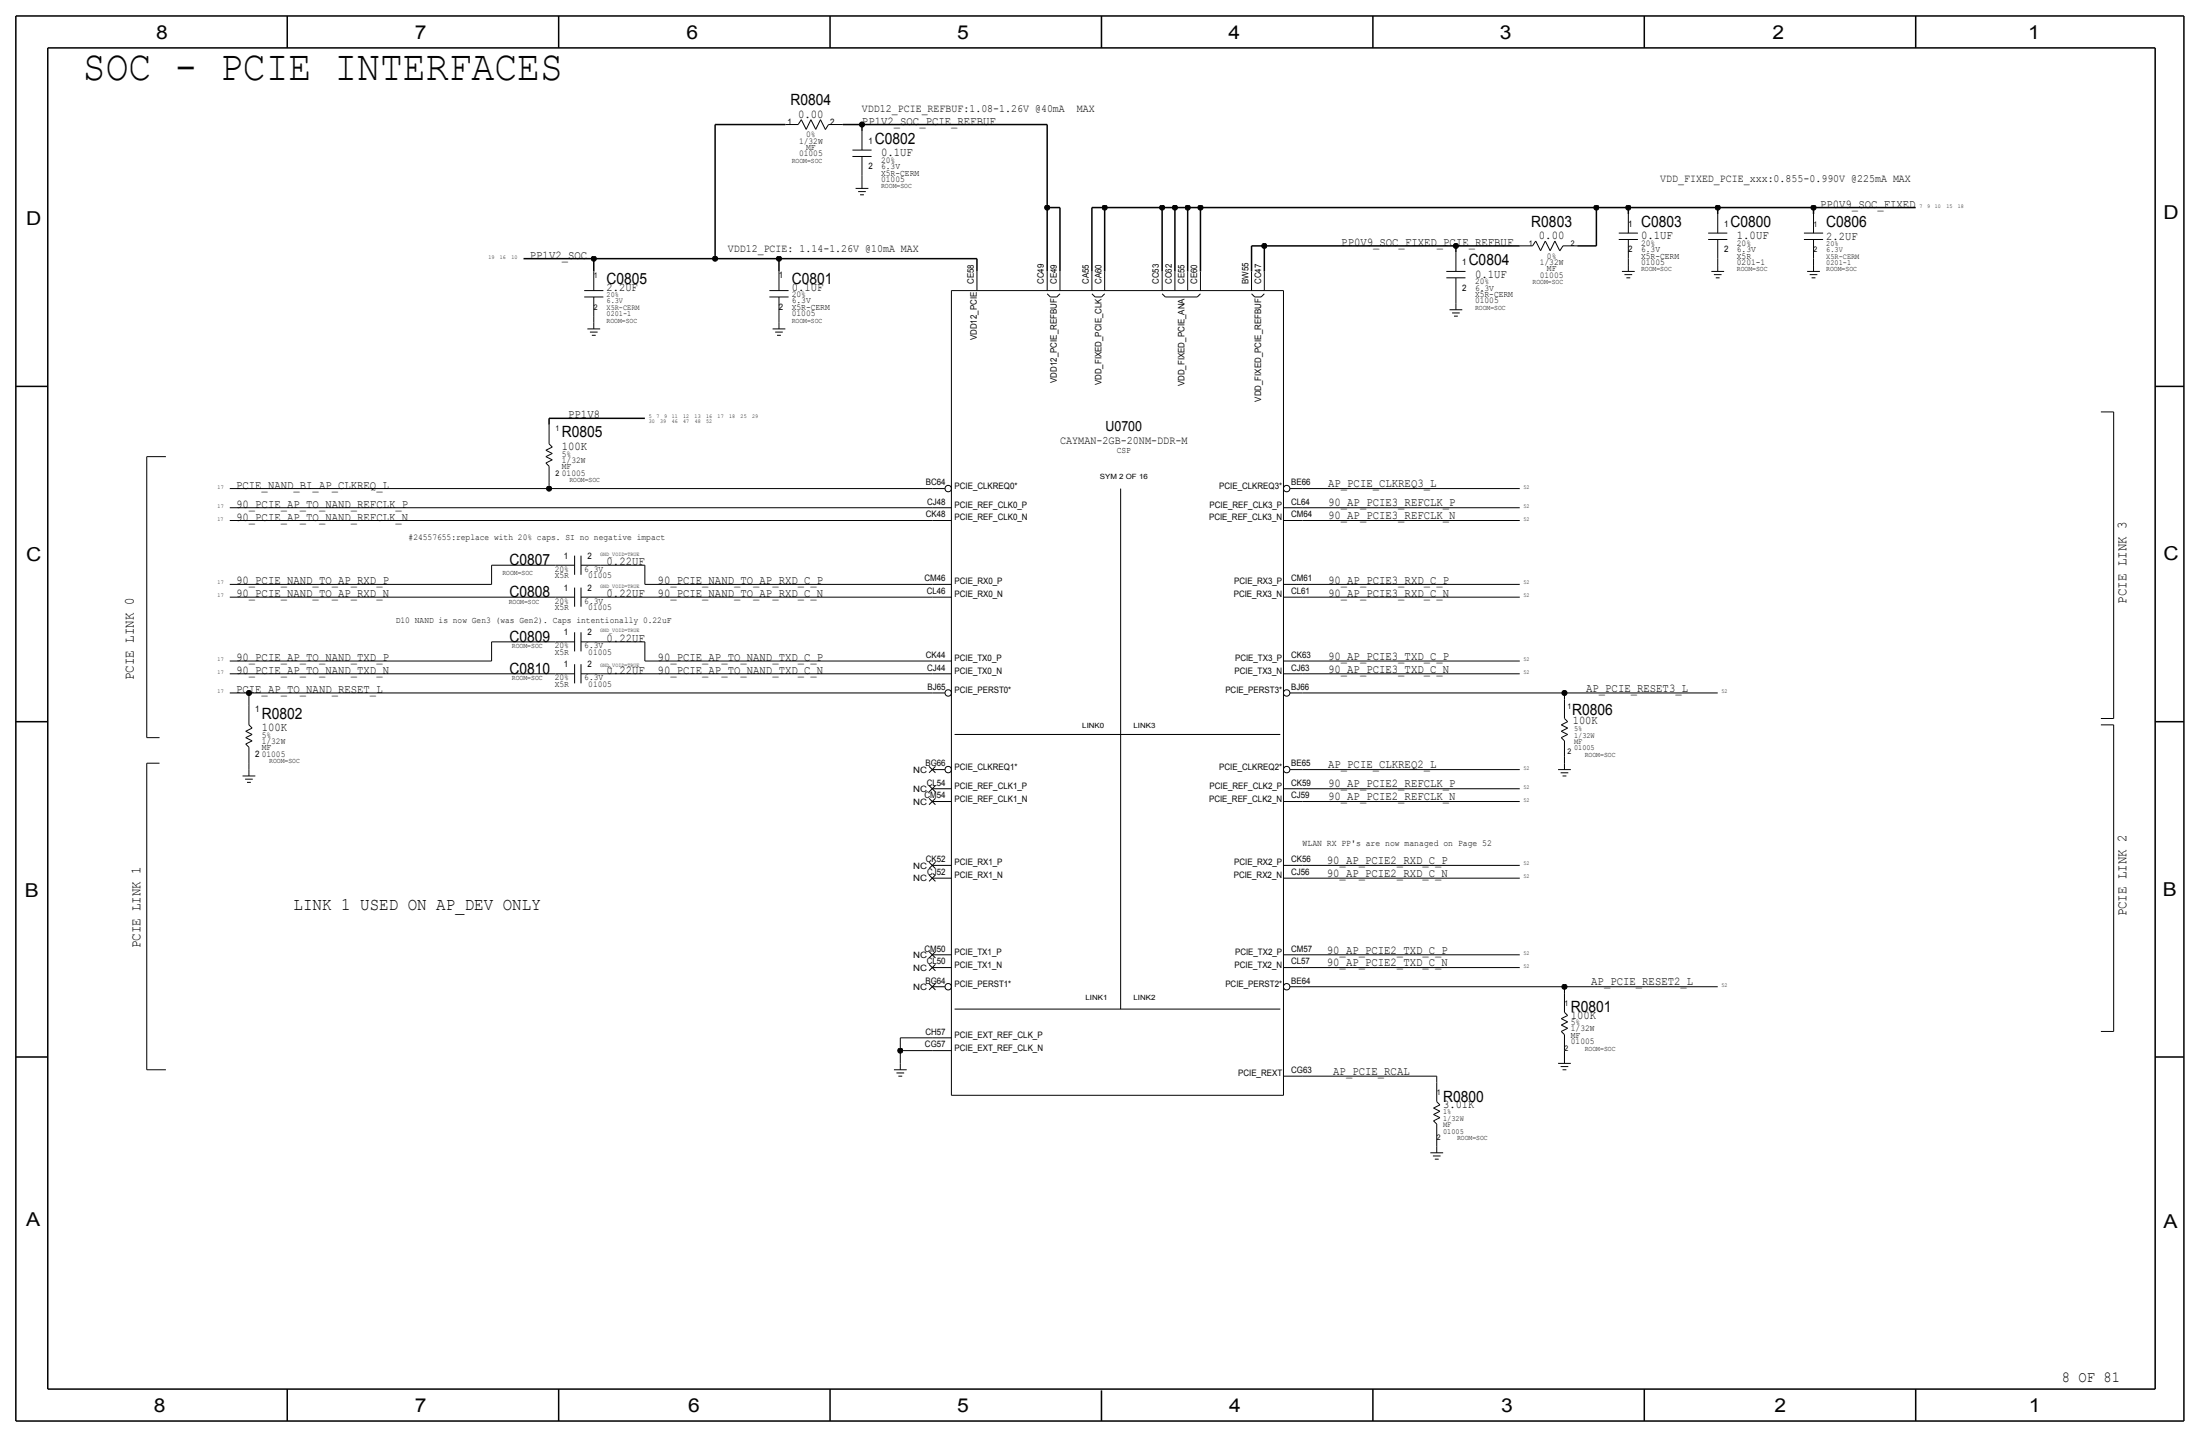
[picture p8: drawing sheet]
<svg xmlns="http://www.w3.org/2000/svg" width="875mm" height="572mm" viewBox="0 0 875 572" stroke-linecap="round" stroke-linejoin="round" font-family="sans-serif">
<g fill="none" stroke="#030303" stroke-width=".4">
<path d="M312.4 49.5h5zM318.7 47.6l1.9 3.9zM318.7 47.6l-1.3 1.9zM322.5 47.6l-1.9 3.9zM322.5 47.6l2 3.9zM326.3 47.6l-1.8 3.9zM326.3 47.6l2 3.9zM329.5 49.5h5.7zM329.5 49.5l-1.2 2.1zM339 59.7h7.7zM342.8 52.1v7.6zM339 62.2h7.7z"/>
<path d="M340.3 74.9h5.1zM341.3 76.2h3.1zM342.1 77.5h1.5zM342.8 69.9v2.5zM342.8 62.2v7.7zM342.8 72.4v2.5zM604.5 97.8h5.1zM610.8 95.9l2 3.8zM610.8 95.9l-1.2 1.9zM614.6 95.9l-1.8 3.8zM614.6 95.9l2 3.8zM618.4 95.9l-1.8 3.8z"/>
<path d="M618.4 95.9l2 3.8zM621.6 97.8h5.7zM621.6 97.8l-1.2 2zM643.8 95.3h7.7zM643.8 92.7h7.7zM647.7 85.1v7.6zM647.7 95.2v7.7zM679.4 95.3h7.6zM679.4 92.7h7.6zM683.2 85.1v7.6zM683.2 95.2v7.7zM717.5 95.3h7.6z"/>
<path d="M717.5 92.7h7.6zM721.3 85.1v7.6zM721.3 95.2v7.7zM232.4 118.1h7.6zM232.4 115.6h7.6zM236.2 108v7.6zM236.2 118.1v7.6zM306 115.6h7.6zM306 118.1h7.6zM309.8 108v7.6zM309.8 118.1v7.6zM378.4 115.6v320z"/>
<path d="M378.4 115.6h132.1zM388.6 108v7.6zM416.5 108v7.6zM416.5 116.8l1.3 1.3zM417.8 118.1h2.5zM420.3 118.1l1.3-1.3zM421.6 108v7.6zM434.3 108v7.6zM434.3 116.8l1.3 1.3zM435.6 118.1h2.5zM438.1 118.1l1.3-1.3zM439.4 108v7.6z"/>
<path d="M462.2 108v7.6zM462.2 116.8l1.3 1.3zM463.5 118.1h12.7zM467.3 108v7.6zM472.4 108v7.6zM476.2 118.1l1.3-1.3zM477.5 108v7.6zM497.8 108v7.6zM497.8 116.8l1.3 1.3zM499.1 118.1h2.5zM501.6 118.1l1.3-1.3zM502.9 108v7.6z"/>
<path d="M510.5 115.6v320zM575.3 110.5h7.6zM575.3 108h7.6zM579.1 118.1v2.6zM579.1 100.3v7.7zM579.1 110.5v7.6zM645.1 108h5.1zM646.1 109.2h3.1zM646.9 110.5h1.5zM647.7 102.9v2.5zM647.7 105.4v2.6zM680.7 108h5.1z"/>
<path d="M681.7 109.2h3zM682.4 110.5h1.6zM683.2 102.9v2.5zM683.2 105.4v2.6zM718.8 108h5.1zM719.8 109.2h3zM720.5 110.5h1.6zM721.3 102.9v2.5zM721.3 105.4v2.6zM233.6 130.8h5.1zM234.6 132.1h3.1zM235.4 133.4h1.5z"/>
<path d="M236.2 125.7v2.6zM236.2 128.3v2.5zM307.3 130.8h5.1zM308.3 132.1h3.1zM309.1 133.4h1.5zM309.8 125.7v2.6zM309.8 128.3v2.5zM576.5 123.2h5.1zM577.5 124.5h3.1zM578.3 125.7h1.5zM579.1 120.7v2.5zM217.1 179.1l2.6 1.2z"/>
<path d="M217.1 179.1l2.6-1.3zM218.4 176.5l1.3 1.3zM218.4 168.9v7.6zM835.6 163.8h5.1zM840.7 163.8v122zM58.4 181.6v111.8zM58.4 181.6h7.6zM91.4 194.3h127zM217.1 184.2l1.3 1.2zM217.1 181.6l2.6 1.3zM217.1 184.2l2.6-1.3zM217.1 181.6l2.6-1.3z"/>
<path d="M218.4 191.8v2.5zM218.4 185.4v6.4zM218.4 194.3h152.4zM370.8 194.3h5zM445.7 194.3v207zM513.1 194.3h5zM518.1 194.3h86.4zM91.4 207h279.4zM91.4 201.9h279.4zM370.8 201.9h7.6zM370.8 207h7.6zM510.5 201.9h7.6z"/>
<path d="M510.5 207h7.6zM518.1 207h86.4zM518.1 201.9h86.4zM91.4 232.4h104.1zM91.4 237.5h129.5zM195.5 224.8v7.6zM195.5 224.8h25.4zM220.9 237.5h7.6zM220.9 224.8h7.6zM228.5 233.7v7.6zM228.5 221v7.6zM231.1 237.5h7.6z"/>
<path d="M231.1 224.8h7.6zM231.1 233.7v7.6zM231.1 221v7.6zM238.7 224.8h17.8zM238.7 237.5h132.1zM256.5 224.8v7.6zM256.5 232.4h114.3zM370.8 232.4h7.6zM370.8 237.5h7.6zM510.5 237.5h7.6zM510.5 232.4h7.6zM518.1 237.5h86.4z"/>
<path d="M518.1 232.4h86.4zM195.5 255.3v7.6zM195.5 255.3h25.4zM220.9 255.3h7.6zM228.5 251.5v7.6zM231.1 255.3h7.6zM231.1 251.5v7.6zM238.7 255.3h17.8zM256.5 255.3v7.6zM91.4 262.9h104.1zM91.4 268h129.5zM91.4 275.6h7.6z"/>
<path d="M99 275.6v5.1zM99 275.6h271.8zM220.9 268h7.6zM228.5 264.2v7.6zM231.1 268h7.6zM231.1 264.2v7.6zM238.7 268h132.1zM256.5 262.9h114.3zM370.8 275.6h5zM370.8 268h7.6zM370.8 262.9h7.6zM510.5 268h7.6z"/>
<path d="M510.5 262.9h7.6zM513.1 275.6h5zM518.1 262.9h86.4zM518.1 275.6h104.2zM518.1 268h86.4zM622.3 275.6v2.5zM622.3 278.1v7.7zM622.3 275.6h60.9zM58.4 293.4h5zM97.7 295.9l1.3 1.3zM97.7 293.4l2.6 1.2zM97.7 290.8l2.6 1.3z"/>
<path d="M97.7 290.8l2.6-1.2zM97.7 295.9l2.6-1.3zM97.7 293.4l2.6-1.3zM99 280.7v7.6zM99 297.2v6.3zM99 288.3l1.3 1.3zM379.7 292.1h129.5zM621 288.3l2.5-1.3zM621 293.4l2.5-1.3zM621 290.8l2.5-1.2zM621 293.4l1.3 1.2zM621 290.8l2.5 1.3z"/>
<path d="M621 288.3l2.5 1.3zM622.3 285.7l1.2 1.3zM622.3 294.6v6.4zM835.6 288.3h5.1zM835.6 285.8h5.1zM840.7 288.3v121.9zM58.4 303.5v122zM58.4 303.5h5zM96.5 308.6h5zM97.5 309.9h3zM98.2 311.2h1.6zM99 303.5v2.6z"/>
<path d="M99 306.1v2.5zM369.5 317.5l2.6 2.5zM369.5 315l2.6-2.6zM369.5 312.4l2.6 2.6zM369.5 307.3l2.6-2.5zM369.5 304.8l2.6 2.5zM370.8 313.7h7.6zM370.8 318.8h7.6zM370.8 306.1h5zM510.5 318.8h7.6zM510.5 313.7h7.6zM513.1 306.1h5z"/>
<path d="M518.1 318.8h86.4zM518.1 313.7h86.4zM518.1 306.1h86.4zM619.7 306.1h5.1zM620.7 307.3h3.1zM621.5 308.6h1.5zM622.3 301v2.5zM622.3 303.5v2.6zM369.5 320l2.6-2.5zM369.5 350.5l2.6-2.5zM369.5 348l2.6 2.5zM369.5 345.4l2.6-2.5z"/>
<path d="M369.5 342.9l2.6 2.5zM370.8 349.2h7.6zM370.8 344.2h7.6zM510.5 344.2h7.6zM510.5 349.2h7.6zM518.1 349.2h86.4zM518.1 344.2h86.4zM369.5 378.5l2.6 2.5zM370.8 379.7h7.6zM510.5 379.7h7.6zM518.1 379.7h86.4zM369.5 393.7l2.6-2.5z"/>
<path d="M369.5 391.2l2.6 2.5zM369.5 386.1l2.6-2.6zM369.5 383.5l2.6 2.6zM369.5 381l2.6-2.5zM370.8 384.8h7.6zM370.8 392.4h5zM510.5 384.8h7.6zM513.1 392.4h5zM518.1 392.4h104.2zM518.1 384.8h86.4zM622.3 392.4v2.6zM622.3 395v7.6z"/>
<path d="M622.3 392.4h60.9zM358.1 417.8v5.1zM358.1 412.8v5zM358.1 417.8h12.7zM358.1 412.8h12.7zM370.8 417.8h7.6zM370.8 412.8h7.6zM379.7 401.3h129.5zM621 405.1l2.5-1.2zM621 410.2l2.5-1.3zM621 407.7l2.5-1.3zM621 410.2l1.3 1.3z"/>
<path d="M621 407.7l2.5 1.2zM621 405.1l2.5 1.3zM622.3 402.6l1.2 1.3zM622.3 417.8v2.6zM622.3 411.5v6.3zM835.6 410.2h5.1zM58.4 425.5h7.6zM355.6 425.5h5zM356.6 426.7h3zM357.3 428h1.6zM358.1 422.9v2.5zM378.4 435.6h132.1z"/>
<path d="M510.5 428h7.6zM518.1 428h53.4zM571.5 438.2l1.2 1.2zM571.5 428v2.5zM571.5 430.5v7.6zM619.7 422.9h5.1zM620.7 424.2h3.1zM621.5 425.5h1.5zM622.3 420.4v2.5zM568.9 458.5h5.1zM569.9 459.7h3.1zM570.2 440.7l2.5-1.3z"/>
<path d="M570.2 445.8l2.5-1.3zM570.2 443.2l2.5-1.2zM570.2 445.8l1.3 1.2zM570.2 443.2l2.5 1.3zM570.2 440.7l2.5 1.3zM571.5 453.4v2.5zM571.5 455.9v2.6zM571.5 447v6.4zM570.7 461h1.5z"/>
<circle cx="377.1" cy="194.3" r="1.28"/>
<circle cx="511.8" cy="194.3" r="1.28"/>
<circle cx="377.1" cy="275.6" r="1.28"/>
<circle cx="511.8" cy="275.6" r="1.28"/>
<circle cx="377.1" cy="306.1" r="1.28"/>
<circle cx="511.8" cy="306.1" r="1.28"/>
<circle cx="377.1" cy="392.4" r="1.28"/>
<circle cx="511.8" cy="392.4" r="1.28"/>
</g>
<g fill="none" stroke="#030303" stroke-width=".6" stroke-linecap="butt">
<path d="M6.3 6.4v558.7zM6.3 6.4h862.3zM19 19.1v533.4zM19 19.1h838.2zM114.2 6.4v12.7zM222.2 6.4v12.7zM330.1 6.4v12.7zM438.1 6.4v12.7zM546.1 6.4v12.7zM654 6.4v12.7zM762 6.4v12.7zM857.2 19.1v533.4z"/>
<path d="M868.6 6.4v558.7zM284.4 49.5v53.4zM284.4 49.5h28zM335.2 49.5h7.6zM342.8 49.5v2.6zM342.9 49.5h73.6zM416.5 49.5v33.1zM416.5 82.6h5.1zM416.5 82.6v25.4zM421.6 82.6v25.4zM434.3 82.6h5.1zM434.3 82.6v25.4z"/>
<path d="M439.4 82.6h22.8zM439.4 82.6v25.4zM462.2 82.6h5.1zM462.2 82.6v25.4zM467.3 82.6h5.1zM467.3 82.6v25.4zM472.4 82.6h5.1zM472.4 82.6v25.4zM477.5 82.6v25.4zM477.5 82.6h157.5zM497.8 97.8h5.1zM497.8 97.8v10.2z"/>
<path d="M502.9 97.8h76.2zM502.9 97.8v10.2zM579.1 97.8h25.4zM579.1 97.8v2.5zM627.3 97.8h7.7zM635 82.6h12.7zM635 82.6v15.2zM647.7 82.6h35.5zM647.7 82.5v2.6zM683.2 82.6h38.1zM683.2 82.5v2.6zM721.3 82.5v2.6z"/>
<path d="M721.3 82.6h40.7zM208.2 102.9h28zM236.2 102.9h48.2zM236.2 102.9v5.1zM284.4 102.9h25.4zM309.8 102.9h78.8zM309.8 102.9v5.1zM388.6 102.9v5zM6.3 153.7h12.7zM857.2 153.7h11.4zM218.4 166.4h38.1zM218.4 166.4v2.5z"/>
<path d="M6.3 287h12.7zM857.2 287h11.4zM6.3 420.4h12.7zM857.2 420.4h11.4zM19 552.5h838.2zM114.2 552.4v12.7zM222.2 552.5v12.7zM330.1 552.5v12.7zM438.1 553v12.1zM546.1 552.5v12.7zM654 552.5v12.7zM762 552.5v12.7z"/>
<path d="M6.3 565.1h862.3z"/>
</g>
<g fill="#030303" stroke="#030303" stroke-width=".4">
<circle cx="721.3" cy="82.5" r="1.02"/>
<circle cx="647.7" cy="82.5" r="1.02"/>
<circle cx="342.8" cy="49.5" r="1.02"/>
<circle cx="462.2" cy="82.5" r="1.02"/>
<circle cx="467.3" cy="82.5" r="1.02"/>
<circle cx="477.5" cy="82.5" r="1.02"/>
<circle cx="358.1" cy="417.8" r="1.02"/>
<circle cx="439.4" cy="82.5" r="1.02"/>
<circle cx="416.5" cy="82.5" r="1.02"/>
<circle cx="99" cy="275.6" r="1.02"/>
<circle cx="236.2" cy="102.9" r="1.02"/>
<circle cx="284.4" cy="102.9" r="1.02"/>
<circle cx="309.8" cy="102.9" r="1.02"/>
<circle cx="683.2" cy="82.5" r="1.02"/>
<circle cx="635" cy="82.5" r="1.02"/>
<circle cx="579.1" cy="97.8" r="1.02"/>
<circle cx="502.9" cy="97.8" r="1.02"/>
<circle cx="472.4" cy="82.5" r="1.02"/>
<circle cx="622.3" cy="275.6" r="1.02"/>
<circle cx="622.3" cy="392.4" r="1.02"/>
<circle cx="218.4" cy="194.3" r="1.02"/>
</g>
<text font-size="17" fill="#030303" x="33" y="31.8">SOC - PCIE INTERFACES</text>
<g font-size="7.6" fill="#030303">
<text x="62.2" y="15.5">8</text>
<text x="165.1" y="15.5">7</text>
<text x="273" y="15.5">6</text>
<text x="380.7" y="15.5">5</text>
<text x="488.6" y="15.5">4</text>
<text x="596.6" y="15.5">3</text>
<text x="705.1" y="15.5">2</text>
<text x="806.7" y="15.5">1</text>
<text x="10.4" y="89.4">D</text>
<text x="860.5" y="87.1">D</text>
<text x="10.4" y="223.3">C</text>
<text x="860.5" y="222.8">C</text>
<text x="9.9" y="356.6">B</text>
<text x="860.3" y="356.4">B</text>
<text x="10.4" y="487.4">A</text>
<text x="860.5" y="488.2">A</text>
<text x="61.2" y="561.6">8</text>
<text x="165" y="561.6">7</text>
<text x="273.8" y="561.6">6</text>
<text x="380.7" y="561.6">5</text>
<text x="488.9" y="561.6">4</text>
<text x="597.1" y="561.6">3</text>
<text x="705.8" y="561.6">2</text>
<text x="806.9" y="561.6">1</text>
</g>
<text font-size="7.1" fill="#030303" x="116.8" y="362">LINK 1 USED ON AP_DEV ONLY</text>
<g font-size="6.2" fill="#030303">
<text x="314.4" y="41.9">R0804</text>
<text x="347.9" y="57.1">C0802</text>
<text x="609.1" y="90.2">R0803</text>
<text x="652.7" y="90.2">C0803</text>
<text x="688.3" y="90.2">C0800</text>
<text x="726.4" y="90.2">C0806</text>
<text x="584.2" y="105.4">C0804</text>
<text x="241.2" y="113">C0805</text>
<text x="314.9" y="113">C0801</text>
<text x="223.5" y="174">R0805</text>
<text x="202.7" y="224.8">C0807</text>
<text x="202.7" y="237.5">C0808</text>
<text x="202.7" y="255.3">C0809</text>
<text x="202.7" y="268">C0810</text>
<text x="104.1" y="285.8">R0802</text>
<text x="625.3" y="284.2">R0806</text>
<text x="624.8" y="402.6">R0801</text>
<text x="574" y="438.2">R0800</text>
<text x="820.1" y="549.5">8 OF 81</text>
</g>
<g font-size="5.6" fill="#030303">
<text x="439.7" y="171.4">U0700</text>
<text x="845.8" y="240" transform="rotate(-90 845.8 240)">PCIE LINK 3</text>
<text x="53.3" y="270.5" transform="rotate(-90 53.3 270.5)">PCIE LINK 0</text>
<text x="845.8" y="364.5" transform="rotate(-90 845.8 364.5)">PCIE LINK 2</text>
<text x="55.8" y="377.2" transform="rotate(-90 55.8 377.2)">PCIE LINK 1</text>
</g>
<g font-size="4.7" fill="#030303">
<text x="317.5" y="47">0.00</text>
<text x="342.9" y="49.5">PP1V2_SOC_PCIE_REFBUF</text>
<text x="350.5" y="62.2">0.1UF</text>
<text x="723.9" y="82.6">PP0V9_SOC_FIXED</text>
<text x="612.1" y="95.2">0.00</text>
<text x="652.7" y="95.2">0.1UF</text>
<text x="690.8" y="95.2">1.0UF</text>
<text x="726.4" y="95.3">2.2UF</text>
<text x="533.5" y="97.8">PP0V9_SOC_FIXED_PCIE_REFBUF</text>
<text x="210.8" y="102.9">PP1V2_SOC</text>
<text x="586.7" y="110.5">0.1UF</text>
<text x="241.2" y="115.6">2.2UF</text>
<text x="314.9" y="115.6">0.1UF</text>
<text x="226" y="166.4">PP1V8</text>
<text x="223.5" y="179.1">100K</text>
<text x="93.9" y="194.3">PCIE_NAND_BI_AP_CLKREQ_L</text>
<text x="528.3" y="193.8">AP_PCIE_CLKREQ3_L</text>
<text x="93.9" y="201.9">90_PCIE_AP_TO_NAND_REFCLK_P</text>
<text x="528.3" y="201.4">90_AP_PCIE3_REFCLK_P</text>
<text x="93.9" y="207">90_PCIE_AP_TO_NAND_REFCLK_N</text>
<text x="528.3" y="206.5">90_AP_PCIE3_REFCLK_N</text>
<text x="241.3" y="224.8">0.22UF</text>
<text x="93.9" y="232.4">90_PCIE_NAND_TO_AP_RXD_P</text>
<text x="261.6" y="232.4">90_PCIE_NAND_TO_AP_RXD_C_P</text>
<text x="528.3" y="232.4">90_AP_PCIE3_RXD_C_P</text>
<text x="93.9" y="237.5">90_PCIE_NAND_TO_AP_RXD_N</text>
<text x="241.3" y="237.5">0.22UF</text>
<text x="261.6" y="237.5">90_PCIE_NAND_TO_AP_RXD_C_N</text>
<text x="528.3" y="237.5">90_AP_PCIE3_RXD_C_N</text>
<text x="241.3" y="255.3">0.22UF</text>
<text x="93.9" y="262.9">90_PCIE_AP_TO_NAND_TXD_P</text>
<text x="261.6" y="262.9">90_PCIE_AP_TO_NAND_TXD_C_P</text>
<text x="528.3" y="262.4">90_AP_PCIE3_TXD_C_P</text>
<text x="93.9" y="268">90_PCIE_AP_TO_NAND_TXD_N</text>
<text x="241.3" y="268">0.22UF</text>
<text x="261.6" y="268">90_PCIE_AP_TO_NAND_TXD_C_N</text>
<text x="528.3" y="267.5">90_AP_PCIE3_TXD_C_N</text>
<text x="93.9" y="275.6">PCIE_AP_TO_NAND_RESET_L</text>
<text x="630.9" y="275.1">AP_PCIE_RESET3_L</text>
<text x="104.1" y="290.8">100K</text>
<text x="625.6" y="288">100K</text>
<text x="528.3" y="305.6">AP_PCIE_CLKREQ2_L</text>
<text x="528.3" y="313.2">90_AP_PCIE2_REFCLK_P</text>
<text x="528.3" y="318.3">90_AP_PCIE2_REFCLK_N</text>
<text x="527.8" y="343.7">90_AP_PCIE2_RXD_C_P</text>
<text x="527.8" y="348.8">90_AP_PCIE2_RXD_C_N</text>
<text x="527.8" y="379.2">90_AP_PCIE2_TXD_C_P</text>
<text x="527.8" y="384.3">90_AP_PCIE2_TXD_C_N</text>
<text x="632.9" y="391.9">AP_PCIE_RESET2_L</text>
<text x="624.8" y="405.1">100K</text>
<text x="530.3" y="427.5">AP_PCIE_RCAL</text>
<text x="574" y="440.7">3.01K</text>
</g>
<text font-size="4.5" fill="#030303" x="421.6" y="176.5">CAYMAN-2GB-20NM-DDR-M</text>
<g font-size="4.4" fill="#030303">
<text x="342.8" y="44.4">VDD12_PCIE_REFBUF:1.08-1.26V @40mA</text>
<text x="428.3" y="44.4">MAX</text>
<text x="660.3" y="72.4">VDD_FIXED_PCIE_xxx:0.855-0.990V @225mA MAX</text>
<text x="289.5" y="100.3">VDD12_PCIE: 1.14-1.26V @10mA MAX</text>
</g>
<text font-size="3.6" fill="#030303" x="518.1" y="336.6">WLAN RX PP's are now managed on Page 52</text>
<g font-size="3.5" fill="#030303">
<text x="313.2" y="49.5">1</text>
<text x="330.2" y="49.5">2</text>
<text x="317.8" y="57.2">1/32W</text>
<text x="320.6" y="54.6">0%</text>
<text x="320.6" y="59.7">MF</text>
<text x="345.4" y="57.2">1</text>
<text x="317.8" y="62.2">01005</text>
<text x="350.5" y="64.8">20%</text>
<text x="345.4" y="67.3">2</text>
<text x="350.5" y="67.3">6.3V</text>
<text x="350.5" y="69.9">X5R-CERM</text>
<text x="350.5" y="72.4">01005</text>
<text x="647.6" y="90.2">1</text>
<text x="685.7" y="90.2">1</text>
<text x="647.6" y="100.3">2</text>
<text x="652.7" y="97.8">20%</text>
<text x="652.7" y="100.3">6.3V</text>
<text x="685.7" y="100.3">2</text>
<text x="690.8" y="97.8">20%</text>
<text x="690.8" y="100.3">6.3V</text>
<text x="581.6" y="105.4">1</text>
<text x="612.4" y="105.4">1/32W</text>
<text x="615.3" y="108">MF</text>
<text x="615.3" y="102.9">0%</text>
<text x="652.7" y="105.4">01005</text>
<text x="652.7" y="102.9">X5R-CERM</text>
<text x="690.8" y="102.9">X5R</text>
<text x="690.8" y="105.4">0201-1</text>
<text x="309.8" y="110.5">1</text>
<text x="387.3" y="113" transform="rotate(-90 387.3 113)">CE58</text>
<text x="415.2" y="113" transform="rotate(-90 415.2 113)">CC49</text>
<text x="420.3" y="113" transform="rotate(-90 420.3 113)">CE49</text>
<text x="433" y="113" transform="rotate(-90 433 113)">CA55</text>
<text x="438.1" y="113" transform="rotate(-90 438.1 113)">CA60</text>
<text x="461" y="113" transform="rotate(-90 461 113)">CC53</text>
<text x="466" y="113" transform="rotate(-90 466 113)">CC62</text>
<text x="471.1" y="113" transform="rotate(-90 471.1 113)">CE55</text>
<text x="476.2" y="113" transform="rotate(-90 476.2 113)">CE60</text>
<text x="496.5" y="113" transform="rotate(-90 496.5 113)">BW55</text>
<text x="501.6" y="113" transform="rotate(-90 501.6 113)">CC47</text>
<text x="586.7" y="113">20%</text>
<text x="612.4" y="110.5">01005</text>
<text x="314.9" y="118.1">20%</text>
<text x="581.6" y="115.6">2</text>
<text x="586.7" y="118.1">X5R-CERM</text>
<text x="586.7" y="115.6">6.3V</text>
<text x="309.8" y="123.2">2</text>
<text x="314.9" y="125.7">01005</text>
<text x="314.9" y="123.2">X5R-CERM</text>
<text x="314.9" y="120.6">6.3V</text>
<text x="586.7" y="120.7">01005</text>
<text x="388.6" y="135.3" transform="rotate(-90 388.6 135.3)">VDD12_PCIE</text>
<text x="420.3" y="152.2" transform="rotate(-90 420.3 152.2)">VDD12_PCIE_REFBUF</text>
<text x="438.1" y="153.3" transform="rotate(-90 438.1 153.3)">VDD_FIXED_PCIE_CLK</text>
<text x="471.1" y="153.6" transform="rotate(-90 471.1 153.6)">VDD_FIXED_PCIE_ANA</text>
<text x="501.6" y="159.8" transform="rotate(-90 501.6 159.8)">VDD_FIXED_PCIE_REFBUF</text>
<text x="223.5" y="184.2">1/32W</text>
<text x="223.5" y="181.6">5%</text>
<text x="444.2" y="180.3">CSP</text>
<text x="223.5" y="189.2">01005</text>
<text x="223.5" y="186.7">MF</text>
<text x="368.2" y="193.1">BC64</text>
<text x="379.7" y="194.3">PCIE_CLKREQ0*</text>
<text x="484.9" y="194.3">PCIE_CLKREQ3*</text>
<text x="513.5" y="193.1">BE66</text>
<text x="368.8" y="200.7">CJ48</text>
<text x="379.7" y="201.9">PCIE_REF_CLK0_P</text>
<text x="481.1" y="201.9">PCIE_REF_CLK3_P</text>
<text x="513.5" y="200.7">CL64</text>
<text x="368.2" y="205.8">CK48</text>
<text x="379.7" y="207">PCIE_REF_CLK0_N</text>
<text x="480.9" y="207">PCIE_REF_CLK3_N</text>
<text x="513.5" y="205.7">CM64</text>
<text x="162.5" y="214.6">#24557655:replace with 20% caps. SI no negative impact</text>
<text x="220.6" y="227.3">20%</text>
<text x="224.3" y="222.3">1</text>
<text x="232.4" y="227.3">6.3V</text>
<text x="233.6" y="222.3">2</text>
<text x="220.6" y="229.9">X5R</text>
<text x="234" y="229.9">01005</text>
<text x="367.7" y="231.1">CM46</text>
<text x="379.7" y="232.4">PCIE_RX0_P</text>
<text x="490.9" y="232.4">PCIE_RX3_P</text>
<text x="513.5" y="231.1">CM61</text>
<text x="224.3" y="235">1</text>
<text x="233.6" y="235">2</text>
<text x="368.6" y="236.2">CL46</text>
<text x="379.7" y="237.5">PCIE_RX0_N</text>
<text x="490.7" y="237.5">PCIE_RX3_N</text>
<text x="513.5" y="236.2">CL61</text>
<text x="220.6" y="242.6">X5R</text>
<text x="220.6" y="240">20%</text>
<text x="232.4" y="240">6.3V</text>
<text x="234" y="242.6">01005</text>
<text x="157.4" y="247.6">D10 NAND is now Gen3 (was Gen2). Caps intentionally 0.22uF</text>
<text x="220.6" y="257.8">20%</text>
<text x="224.3" y="252.7">1</text>
<text x="232.4" y="257.8">6.3V</text>
<text x="233.6" y="252.7">2</text>
<text x="220.6" y="260.4">X5R</text>
<text x="234" y="260.4">01005</text>
<text x="368.2" y="261.6">CK44</text>
<text x="379.7" y="262.9">PCIE_TX0_P</text>
<text x="491.2" y="262.9">PCIE_TX3_P</text>
<text x="513.5" y="261.6">CK63</text>
<text x="224.3" y="265.4">1</text>
<text x="233.6" y="265.4">2</text>
<text x="368.8" y="266.7">CJ44</text>
<text x="379.7" y="268">PCIE_TX0_N</text>
<text x="491.1" y="268">PCIE_TX3_N</text>
<text x="513.5" y="266.7">CJ63</text>
<text x="220.6" y="273.1">X5R</text>
<text x="220.6" y="270.5">20%</text>
<text x="232.4" y="270.5">6.3V</text>
<text x="234" y="273.1">01005</text>
<text x="368.9" y="274.3">BJ65</text>
<text x="379.7" y="275.6">PCIE_PERST0*</text>
<text x="487.4" y="275.6">PCIE_PERST3*</text>
<text x="513.5" y="274.3">BJ66</text>
<text x="101.5" y="283.2">1</text>
<text x="104.1" y="293.4">5%</text>
<text x="104.1" y="298.4">MF</text>
<text x="104.1" y="295.9">1/32W</text>
<text x="101.5" y="301">2</text>
<text x="104.1" y="301">01005</text>
<text x="368.1" y="304.8">BG66</text>
<text x="513.5" y="304.8">BE65</text>
<text x="363.2" y="307.3">NC</text>
<text x="379.7" y="306.1">PCIE_CLKREQ1*</text>
<text x="484.9" y="306.1">PCIE_CLKREQ2*</text>
<text x="363.2" y="315">NC</text>
<text x="367.7" y="317.5">CM54</text>
<text x="368.6" y="312.4">CL54</text>
<text x="379.7" y="313.7">PCIE_REF_CLK1_P</text>
<text x="481.1" y="313.7">PCIE_REF_CLK2_P</text>
<text x="513.5" y="312.4">CK59</text>
<text x="513.5" y="317.5">CJ59</text>
<text x="363.2" y="320">NC</text>
<text x="379.7" y="318.8">PCIE_REF_CLK1_N</text>
<text x="480.9" y="318.8">PCIE_REF_CLK2_N</text>
<text x="363.2" y="345.4">NC</text>
<text x="368.2" y="342.9">CK52</text>
<text x="368.8" y="348">CJ52</text>
<text x="379.7" y="344.2">PCIE_RX1_P</text>
<text x="490.9" y="344.2">PCIE_RX2_P</text>
<text x="513.5" y="342.9">CK56</text>
<text x="513.5" y="348">CJ56</text>
<text x="363.2" y="350.5">NC</text>
<text x="379.7" y="349.2">PCIE_RX1_N</text>
<text x="490.7" y="349.2">PCIE_RX2_N</text>
<text x="363.2" y="381">NC</text>
<text x="367.7" y="378.5">CM50</text>
<text x="368.6" y="383.5">CL50</text>
<text x="379.7" y="379.7">PCIE_TX1_P</text>
<text x="491.2" y="379.7">PCIE_TX2_P</text>
<text x="513.5" y="378.5">CM57</text>
<text x="513.5" y="383.5">CL57</text>
<text x="363.2" y="386.1">NC</text>
<text x="379.7" y="384.8">PCIE_TX1_N</text>
<text x="491.1" y="384.8">PCIE_TX2_N</text>
<text x="363.2" y="393.7">NC</text>
<text x="368.1" y="391.2">BG64</text>
<text x="379.7" y="392.4">PCIE_PERST1*</text>
<text x="487.4" y="392.4">PCIE_PERST2*</text>
<text x="513.5" y="391.2">BE64</text>
<text x="624.8" y="407.7">5%</text>
<text x="368.1" y="411.5">CH57</text>
<text x="379.7" y="412.7">PCIE_EXT_REF_CLK_P</text>
<text x="624.8" y="410.2">1/32W</text>
<text x="624.8" y="412.8">MF</text>
<text x="367.9" y="416.6">CG57</text>
<text x="379.7" y="417.8">PCIE_EXT_REF_CLK_N</text>
<text x="624.8" y="415.3">01005</text>
<text x="492.5" y="428">PCIE_REXT</text>
<text x="513.5" y="426.7">CG63</text>
</g>
<g font-size="3.1" fill="#030303">
<text x="721.3" y="90.2">1</text>
<text x="608" y="97.8">1</text>
<text x="624.8" y="97.8">2</text>
<text x="721.3" y="100.3">2</text>
<text x="726.4" y="97.8">20%</text>
<text x="726.4" y="100.3">6.3V</text>
<text x="726.4" y="102.9">X5R-CERM</text>
<text x="726.4" y="105.4">0201-1</text>
<text x="236.2" y="110.5">1</text>
<text x="241.2" y="118.1">20%</text>
<text x="236.2" y="123.2">2</text>
<text x="241.2" y="125.7">0201-1</text>
<text x="241.2" y="123.2">X5R-CERM</text>
<text x="241.2" y="120.7">6.3V</text>
<text x="220.9" y="171.4">1</text>
<text x="220.9" y="189.2">2</text>
<text x="623.5" y="281.9">1</text>
<text x="626.1" y="293.4">1/32W</text>
<text x="626.1" y="290.8">5%</text>
<text x="623.5" y="299.7">2</text>
<text x="626.1" y="298.5">01005</text>
<text x="626.1" y="295.9">MF</text>
<text x="622.2" y="400">1</text>
<text x="622.2" y="417.8">2</text>
<text x="571.4" y="435.6">1</text>
<text x="574" y="443.2">1%</text>
<text x="574" y="445.8">1/32W</text>
<text x="574" y="448.3">MF</text>
<text x="571.4" y="453.4">2</text>
<text x="574" y="450.9">01005</text>
</g>
<g font-size="2.9" fill="#030303">
<text x="314.9" y="64.8">ROOM=SOC</text>
<text x="350.5" y="74.9">ROOM=SOC</text>
<text x="652.7" y="108">ROOM=SOC</text>
<text x="690.8" y="108">ROOM=SOC</text>
<text x="726.4" y="108">ROOM=SOC</text>
<text x="609.5" y="113">ROOM=SOC</text>
<text x="586.7" y="123.2">ROOM=SOC</text>
<text x="241.2" y="128.3">ROOM=SOC</text>
<text x="314.9" y="128.3">ROOM=SOC</text>
<text x="226.5" y="191.8">ROOM=SOC</text>
<text x="437.4" y="190.5">SYM 2 OF 16</text>
<text x="199.8" y="228.6">ROOM=SOC</text>
<text x="202.3" y="240">ROOM=SOC</text>
<text x="203.6" y="257.8">ROOM=SOC</text>
<text x="203.6" y="270.5">ROOM=SOC</text>
<text x="430.5" y="289.5">LINK0</text>
<text x="450.8" y="289.6">LINK3</text>
<text x="107.1" y="303.5">ROOM=SOC</text>
<text x="630.3" y="301">ROOM=SOC</text>
<text x="431.8" y="397.5">LINK1</text>
<text x="450.8" y="397.5">LINK2</text>
<text x="630.3" y="417.8">ROOM=SOC</text>
<text x="579.5" y="453.4">ROOM=SOC</text>
</g>
<g font-size="2.3" fill="#030303">
<text x="763.5" y="82.5">7</text>
<text x="766.5" y="82.5">9</text>
<text x="769.6" y="82.5">10</text>
<text x="774.1" y="82.5">15</text>
<text x="778.7" y="82.5">18</text>
<text x="194.3" y="102.9">19</text>
<text x="198.8" y="102.9">16</text>
<text x="203.4" y="102.9">10</text>
<text x="258" y="166.4">5</text>
<text x="261.1" y="166.4">7</text>
<text x="264.1" y="166.4">9</text>
<text x="267.2" y="166.4">11</text>
<text x="271.7" y="166.4">12</text>
<text x="276.3" y="166.4">13</text>
<text x="280.9" y="166.4">16</text>
<text x="285.4" y="166.4">17</text>
<text x="290" y="166.4">18</text>
<text x="294.6" y="166.4">25</text>
<text x="299.2" y="166.4">29</text>
<text x="258" y="168.2">30</text>
<text x="262.6" y="168.2">39</text>
<text x="267.2" y="168.2">46</text>
<text x="271.7" y="168.2">47</text>
<text x="276.3" y="168.2">48</text>
<text x="280.9" y="168.2">52</text>
<text x="86.6" y="194.3">17</text>
<text x="606" y="194.3">52</text>
<text x="86.6" y="201.9">17</text>
<text x="606" y="201.9">52</text>
<text x="86.6" y="207">17</text>
<text x="606" y="207">52</text>
<text x="238.7" y="221">GND_VOID=TRUE</text>
<text x="86.6" y="232.4">17</text>
<text x="238.7" y="233.7">GND_VOID=TRUE</text>
<text x="606" y="232.4">52</text>
<text x="86.6" y="237.5">17</text>
<text x="606" y="237.5">52</text>
<text x="238.7" y="251.5">GND_VOID=TRUE</text>
<text x="86.6" y="262.9">17</text>
<text x="606" y="262.9">52</text>
<text x="86.6" y="268">17</text>
<text x="238.7" y="265.4">GND_VOID=TRUE</text>
<text x="606" y="268">52</text>
<text x="86.6" y="275.6">17</text>
<text x="684.7" y="275.6">52</text>
<text x="606" y="306.1">52</text>
<text x="606" y="313.7">52</text>
<text x="606" y="318.8">52</text>
<text x="606" y="344.2">52</text>
<text x="606" y="349.3">52</text>
<text x="606" y="379.7">52</text>
<text x="606" y="384.8">52</text>
<text x="684.7" y="392.4">52</text>
</g>
</svg>
